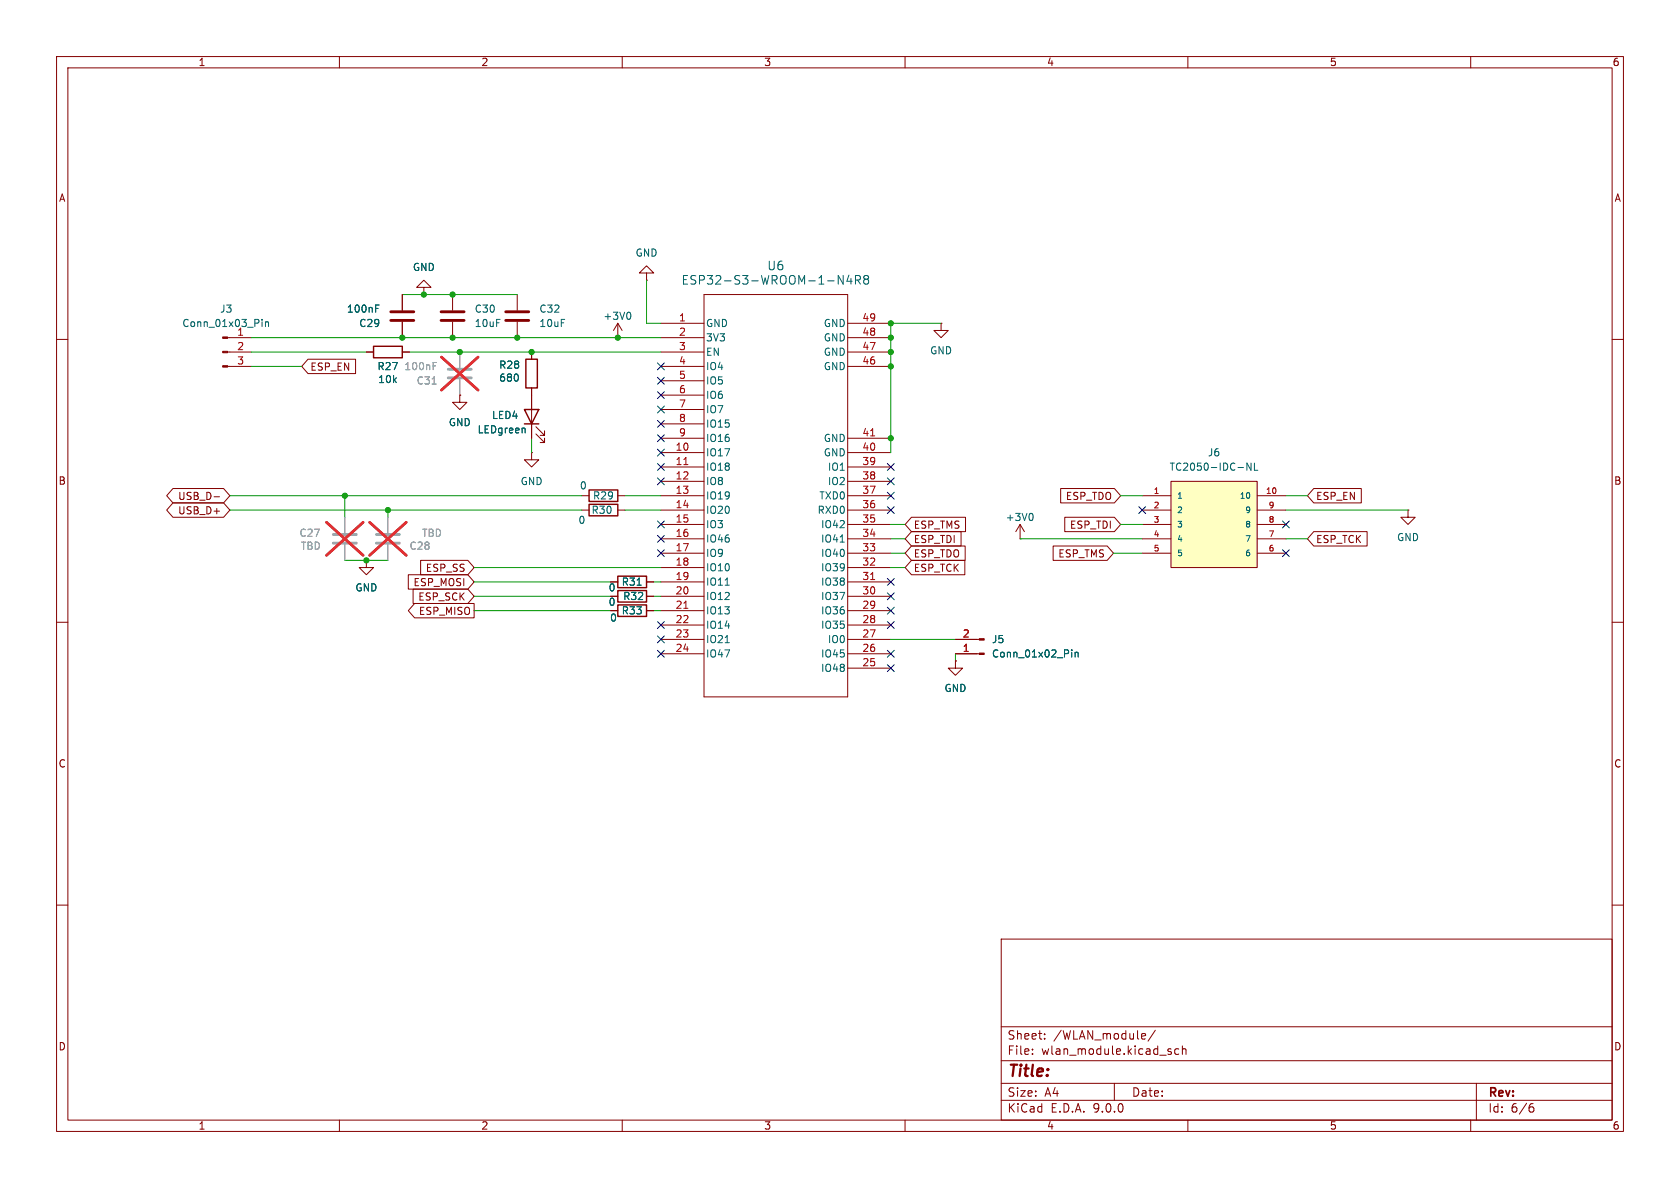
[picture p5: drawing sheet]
<svg xmlns="http://www.w3.org/2000/svg" width="297mm" height="210mm" viewBox="0 0 297 210" stroke-linecap="round" stroke-linejoin="round" font-family="sans-serif">
<g fill="none" stroke="#840000" stroke-width=".18">
<path d="M10 10h277v190h-277zM12 12h273v186h-273zM60 10v2M110 10v2M160 10v2M210 10v2M260 10v2M74.9 50.8h1.3l-1.3-1.3-1.2 1.3h1.2v1.3M74.9 52.1h.1M91.4 52.1v2.8M91.4 56.9v2.8M109.2 59.7h.1"/>
<path d="M109.2 57.2l-.7 1.2M109.2 57.2l.8 1.2M109.2 57.2v2.5M10 60h2M64.8 62.2h1.2M71.1 62.2h1.3M81.3 69.9v1.2h1.2l-1.2 1.3-1.3-1.3h1.3M81.3 69.9h.1M285 60h2M94 80v1.3h1.2l-1.2 1.3-1.3-1.3h1.3M94 80h.1M102.9 87.6h1.2"/>
<path d="M102.9 90.2h1.2M109.2 87.6h1.3M109.2 90.2h1.3M248.9 90.2v1.2h1.3l-1.3 1.3-1.3-1.3h1.3M248.9 90.2h.1M10 110h2M107.9 105.4h1.3M114.3 105.4h1.3M285 110h2M10 160h2M177 166h108v32h-108zM285 160h2"/>
<path d="M60 198v2M110 198v2M160 198v2M177 194.5h108M177 191.5h108M177 187.5h108M177 181.5h108M182.5 186.3v.1M182.5 185.5v.1M184.7 183.6v.1M184.7 182.8v.1M197 191.5v3"/>
<path d="M202 182.7l.5 .1v.3l-.7 .1M202.5 183.6l-.5 .1M204.2 182.1l-1.2 2M206.7 185.9l.3 .1 .1 .2-.2 .2h-.3M206.7 185.4l.3 .1M208.4 185.5l-.4-.1-.3 .3v.4l.1 .2h.6M209 185.5l.2-.1 .4 .1 .1 .9M209 184.9v1.5M210 198v2M260 198v2M261 191.5v6.5M270.6 195.7h.4l.2 .3-.1 .5-.5 .1"/>
<path d="M271 195.1l-.4 .1"/>
</g>
<path d="M66 61.2h5.1v2h-5.1zM104.1 86.6h5.1v2h-5.1zM104.1 89.2h5.1v2h-5.1zM109.2 104.4h5.1v2h-5.1z" fill="none" stroke="#840000" stroke-width=".25"/>
<path d="M79.2 66.8h4.1M79.2 65.3h4.1" fill="none" stroke="#a1a1a1" stroke-width=".51"/>
<path d="M81.3 62.2v2.8M81.3 67.1v2.8" fill="none" stroke="#a1a1a1" stroke-width=".18"/>
<path d="M76.4 67.9h.7M76.6 64.7h.4M76.6 64.1h.6" fill="none" stroke="#989898" stroke-width=".18"/>
<path d="M78 63.1l6.5 5.9M84.5 63.1l-6.5 5.9" fill="none" stroke="#e12e31" stroke-width=".46"/>
<path d="M89.4 55.1h4.1M89.4 56.6h4.1" fill="none" stroke="#840000" stroke-width=".51"/>
<path d="M111.2 55.2a.79 .79 0 0 1 0 1.3" fill="none" stroke="#006464" stroke-width=".18"/>
<path d="M207 85.1h15.2v15.2h-15.2z" fill="#ffffc2"/>
<g fill="none" stroke="#840000" stroke-width=".18">
<path d="M40.2 59.7h4.2M71.1 52.1v2.8M71.1 56.9v2.8M74.9 52.1h.1M80 52.1v2.8M80 56.9v2.8M114.3 48.3h1.3l-1.3-1.3-1.3 1.3h1.3v1.2M114.3 49.5h.1M116.8 57.2h7.7M116.8 59.7h7.7M124.5 52.1h25.4v71.1h-25.4zM149.9 57.2h7.6"/>
<path d="M149.9 59.7h7.6M166.4 57.2v1.2h1.2l-1.2 1.3-1.3-1.3h1.3M166.4 57.2h.1M40.2 62.2h4.2M40.2 64.8h4.2M54.5 63.5h8.4v2.5h-8.4l-1.2-1.2zM64.8 62.2h1.2M71.1 62.2h1.3M81.3 69.9h.1M94 62.2v1.3M94 68.6v8.9M94.7 76.7l1.6 1.5v-.7v.7h-.8"/>
<path d="M94.7 75.4l1.6 1.6v-.8v.8h-.8M116.8 62.2h7.7M116.8 64.8h7.7M116.8 67.3h7.7M116.8 69.9h7.7M116.8 72.4h7.7M116.8 74.9h7.7M116.8 77.5h7.7M149.9 62.2h7.6M149.9 64.8h7.6M149.9 77.5h7.6M30.6 86.4h8.9l1.1 1.2-1.1 1.3h-8.9l-1.1-1.3z"/>
<path d="M30.6 88.9h8.9l1.1 1.3-1.1 1.2h-8.9l-1.1-1.2zM37.8 87.8h1M64.8 99.1v1.2h1.2l-1.2 1.3-1.3-1.3h1.3M64.8 99.1h.1M74.4 99.1h8.3l1.1 1.2-1.1 1.3h-8.3zM116.8 87.6h7.7M116.8 90.2h7.7M116.8 92.7h7.7M116.8 95.3h7.7M116.8 97.8h7.7M116.8 80h7.7M116.8 82.6h7.7"/>
<path d="M116.8 85.1h7.7M149.9 87.6h7.6M149.9 90.2h7.6M149.9 92.7h7.6M149.9 95.3h7.6M149.9 97.8h7.6M149.9 80h7.6M149.9 82.6h7.6M149.9 85.1h7.6M161.1 91.4h9.6v2.6h-9.6l-1.1-1.3zM161.1 94h8.8v2.5h-8.8l-1.1-1.2zM161.1 99.1h9.5v2.5h-9.5l-1.1-1.3z"/>
<path d="M161.1 96.5h9.5v2.6h-9.5l-1.1-1.3zM180.3 95.3h.1M180.3 92.7l-.7 1.3M180.3 92.7l.8 1.3M180.3 92.7v2.6M186.2 96.5h9.5l1.1 1.3-1.1 1.3h-9.5zM187.5 86.4h9.5l1.1 1.2-1.1 1.3h-9.5zM188.2 91.4h8.8l1.1 1.3-1.1 1.3h-8.8zM201.9 87.6h5.1M201.9 90.2h5.1M201.9 92.7h5.1M201.9 95.3h5.1"/>
<path d="M201.9 97.8h5.1M207 85.1h15.2v15.2h-15.2zM222.2 87.6h5.1M222.2 90.2h5.1M222.2 92.7h5.1M222.2 95.3h5.1M222.2 97.8h5.1M232.3 94h9.4v2.5h-9.4l-1.2-1.2zM232.3 86.4h8.4v2.5h-8.4l-1.2-1.3zM72.2 101.6h10.5l1.1 1.3-1.1 1.2h-10.5zM73 104.1h9.7l1.1 1.3-1.1 1.3h-9.7zM73.3 106.7h10.5v2.5h-10.5l-1.1-1.2z"/>
<path d="M107.9 102.9h1.3M107.9 105.4h1.3M107.9 108h1.3M114.3 102.9h1.3M114.3 105.4h1.3M114.3 108h1.3M116.8 100.3h7.7M116.8 102.9h7.7M116.8 105.4h7.7M116.8 108h7.7M116.8 110.5h7.7M116.8 113h7.7"/>
<path d="M116.8 115.6h7.7M149.9 100.3h7.6M149.9 102.9h7.6M149.9 105.4h7.6M149.9 108h7.6M149.9 110.5h7.6M149.9 113h7.6M149.9 115.6h7.6M149.9 118.1h7.6M168.9 116.8v1.3h1.3l-1.3 1.3-1.3-1.3h1.3M168.9 116.8h.1M168.9 113h4.2"/>
<path d="M168.9 115.6h4.2"/>
</g>
<g fill="none" stroke="#006464" stroke-width=".18">
<path d="M46.3 56.5v.1M46.3 56.9v.8M46.9 56.9v.8M46.9 57l.2-.1h.3l.1 .8M66.4 54.5h.4M66.4 53.9h.6M148.2 48.7l.9 1.5v-1.5M150.1 48.6l-.4 1.1h1M150.4 49.2v1M151.2 49.5l.8-.1 .1-.2-.1-.4-.2-.1h-.6v1.5M151.6 49.5l.5 .7M153 49.4l-.3-.3 .3-.4h.3l.3 .3-.3 .4"/>
<path d="M153 49.4l-.3 .2 .1 .5 .2 .1h.4l.2-.3-.1-.4-.2-.1M153 49.4h.3M92.8 75.7v.8M148.5 95.8h.8M182.3 90.7a.79 .79 0 0 1 0 1.3M221.2 81.9v1.2l-.8-1.2v1.2M221.8 81.9v1.2h.6M112.6 103.4h.8M128.2 103.4h.7M128.2 113.6h.7M189.5 114.9v.1M189.5 115.3v.8"/>
<path d="M190.1 115.3v.8M190.1 115.4l.1-.1 .4 .1v.7"/>
</g>
<path d="M69.1 55.1h4.1M69.1 56.6h4.1M78 55.1h4M78 56.6h4" fill="none" stroke="#840000" stroke-width=".51"/>
<path d="M92.7 72.4h2.5l-1.2 2.5zM92.7 74.9h2.5M93 63.5h2v5.1h-2zM109.2 101.9h5.1v2h-5.1zM109.2 106.9h5.1v2.1h-5.1z" fill="none" stroke="#840000" stroke-width=".25"/>
<path d="M58.9 96h4.1M58.9 94.5h4.1M66.5 96h4.1M66.5 94.5h4.1" fill="none" stroke="#a1a1a1" stroke-width=".51"/>
<path d="M81.3 62.2v2.8M81.3 67.1v2.8M61 91.4v2.8M61 96.3v2.8M68.6 91.4v2.8M68.6 96.3v2.8" fill="none" stroke="#a1a1a1" stroke-width=".18"/>
<path d="M78 63.1l6.5 5.9M84.5 63.1l-6.5 5.9M57.7 92.3l6.5 5.9M64.2 92.3l-6.5 5.9M65.3 92.3l6.5 5.9M71.8 92.3l-6.5 5.9" fill="none" stroke="#e12e31" stroke-width=".46"/>
<path d="M153.9 77.1h.7M120.9 82.1h.7M120.9 107.5h.7M153.9 102.5h.7" fill="none" stroke="#a90000" stroke-width=".18"/>
<g fill="#840000" stroke="#840000" stroke-width=".18">
<path d="M173.1 115.4h.9v.3h-.9z"/>
<path d="M173.1 112.9h.9v.3h-.9z"/>
<path d="M39.4 59.6h.8v.2h-.8z"/>
<path d="M39.4 62.1h.8v.3h-.8z"/>
<path d="M39.4 64.6h.8v.3h-.8z"/>
</g>
<g fill="none" stroke="#009600" stroke-width=".18">
<path d="M44.4 59.7h72.4M71.1 52.1h20.3M114.3 49.5v7.7h2.5M166.4 57.2h-8.9v22.8M44.4 62.2h20.4M44.4 64.8h8.9M72.4 62.2h44.4M94 77.5v2.5M40.6 87.6h62.3M40.6 90.2h62.3M61 87.6v3.8M61 99.1h7.6"/>
<path d="M68.6 90.2v1.2M110.5 87.6h6.3M110.5 90.2h6.3M157.5 97.8h2.5M157.5 95.3h2.5M157.5 92.7h2.5M180.3 95.3h21.6M196.8 97.8h5.1M198.1 87.6h3.8M198.1 92.7h3.8M227.3 87.6h3.8M227.3 90.2h21.6"/>
<path d="M227.3 95.3h3.8M83.8 102.9h24.1M83.8 105.4h24.1M83.8 108h24.1M83.8 100.3h33M115.6 102.9h1.2M115.6 105.4h1.2M115.6 108h1.2M157.5 100.3h2.5M157.5 113h11.4M168.9 115.6v1.2"/>
</g>
<g fill="none" stroke="#000084" stroke-width=".18">
<path d="M116.2 66.7l1.2 1.2M116.2 69.2l1.2 1.3M116.2 71.8l1.2 1.2M116.2 74.3l1.2 1.2M116.2 76.9l1.2 1.2M116.2 79.4l1.2 1.2M116.2 64.2l1.2 1.2M117.4 66.7l-1.2 1.2M117.4 69.2l-1.2 1.3M117.4 71.8l-1.2 1.2M117.4 74.3l-1.2 1.2M117.4 76.9l-1.2 1.2"/>
<path d="M117.4 79.4l-1.2 1.2M117.4 64.2l-1.2 1.2M116.2 84.5l1.2 1.2M116.2 81.9l1.2 1.3M116.2 92.1l1.2 1.2M116.2 94.6l1.2 1.3M116.2 97.2l1.2 1.2M117.4 84.5l-1.2 1.2M117.4 81.9l-1.2 1.3M117.4 92.1l-1.2 1.2M117.4 94.6l-1.2 1.3M117.4 97.2l-1.2 1.2"/>
<path d="M156.9 81.9l1.2 1.3M156.9 87l1.2 1.2M156.9 84.5l1.2 1.2M156.9 89.6l1.2 1.2M158.1 81.9l-1.2 1.3M158.1 87l-1.2 1.2M158.1 84.5l-1.2 1.2M158.1 89.6l-1.2 1.2M201.3 89.6l1.2 1.2M202.5 89.6l-1.2 1.2M226.7 97.2l1.2 1.2M226.7 92.1l1.2 1.2"/>
<path d="M227.9 97.2l-1.2 1.2M227.9 92.1l-1.2 1.2M116.2 115l1.2 1.2M116.2 112.4l1.2 1.2M116.2 109.9l1.2 1.2M117.4 115l-1.2 1.2M117.4 112.4l-1.2 1.2M117.4 109.9l-1.2 1.2M156.9 117.5l1.2 1.2M156.9 107.3l1.2 1.3M156.9 104.8l1.2 1.2M156.9 109.9l1.2 1.2"/>
<path d="M156.9 102.3l1.2 1.2M156.9 115l1.2 1.2M158.1 117.5l-1.2 1.2M158.1 107.3l-1.2 1.3M158.1 104.8l-1.2 1.2M158.1 109.9l-1.2 1.2M158.1 102.3l-1.2 1.2M158.1 115l-1.2 1.2"/>
</g>
<path d="M76.4 67.9h.7M76.6 64.7h.4M76.6 64.1h.6" fill="none" stroke="#989898" stroke-width=".18"/>
<g fill="#009600" stroke="#009600" stroke-width=".18">
<circle cx="157.5" cy="62.2" r=".46"/>
<circle cx="157.5" cy="64.8" r=".46"/>
<circle cx="157.5" cy="57.2" r=".46"/>
<circle cx="157.5" cy="59.7" r=".46"/>
<circle cx="109.2" cy="59.7" r=".46"/>
<circle cx="80" cy="59.7" r=".46"/>
<circle cx="80" cy="52.1" r=".46"/>
<circle cx="61" cy="87.6" r=".46"/>
<circle cx="94" cy="62.2" r=".46"/>
<circle cx="91.4" cy="59.7" r=".46"/>
<circle cx="81.3" cy="62.2" r=".46"/>
<circle cx="74.9" cy="52.1" r=".46"/>
<circle cx="71.1" cy="59.7" r=".46"/>
<circle cx="64.8" cy="99.1" r=".46"/>
<circle cx="68.6" cy="90.2" r=".46"/>
<circle cx="157.5" cy="77.5" r=".46"/>
</g>
<text font-size="2.8" fill="#840000" x="178" y="190.9">Title:</text>
<g font-size="2.1" fill="#006464">
<text x="135.6" y="48">U6</text>
<text x="120.4" y="50.5">ESP32-S3-WROOM-1-N4R8</text>
</g>
<g font-size="2.1" fill="#840000">
<text x="178" y="184">Sheet:</text>
<text x="186.2" y="184">/WLAN_module/</text>
<text x="178" y="186.7">File:</text>
<text x="184.1" y="186.7">wlan_module.kicad_sch</text>
<text x="178" y="196.9">KiCad</text>
<text x="178" y="194.1">Size:</text>
<text x="184.7" y="194.1">A4</text>
<text x="185.7" y="196.9">E.D.A.</text>
<text x="193.3" y="196.9">9.0.0</text>
<text x="200" y="194.1">Date:</text>
<text x="263" y="194.3">Rev:</text>
<text x="263" y="196.9">Id:</text>
<text x="267.1" y="196.9">6/6</text>
</g>
<g font-size="1.8" fill="#840000">
<text x="35" y="11.9">1</text>
<text x="85" y="11.9">2</text>
<text x="135" y="11.9">3</text>
<text x="185" y="11.9">4</text>
<text x="235" y="11.9">5</text>
<text x="285" y="11.9">6</text>
<text x="10.3" y="35.9">A</text>
<text x="285.3" y="35.9">A</text>
<text x="54.8" y="65.7">ESP_EN</text>
<text x="10.3" y="85.9">B</text>
<text x="31.4" y="88.6">USB_D-</text>
<text x="188.3" y="88.6">ESP_TDO</text>
<text x="232.6" y="88.6">ESP_EN</text>
<text x="285.3" y="85.9">B</text>
<text x="31.4" y="91.1">USB_D+</text>
<text x="161.4" y="93.7">ESP_TMS</text>
<text x="189" y="93.7">ESP_TDI</text>
<text x="75.2" y="101.3">ESP_SS</text>
<text x="161.4" y="96.2">ESP_TDI</text>
<text x="161.4" y="101.3">ESP_TCK</text>
<text x="161.4" y="98.7">ESP_TDO</text>
<text x="187" y="98.7">ESP_TMS</text>
<text x="232.6" y="96.2">ESP_TCK</text>
<text x="73" y="103.8">ESP_MOSI</text>
<text x="73.8" y="106.4">ESP_SCK</text>
<text x="73.9" y="108.9">ESP_MISO</text>
<text x="10.3" y="135.9">C</text>
<text x="285.3" y="135.9">C</text>
<text x="10.3" y="185.9">D</text>
<text x="285.3" y="185.9">D</text>
<text x="35" y="199.9">1</text>
<text x="85" y="199.9">2</text>
<text x="135" y="199.9">3</text>
<text x="185" y="199.9">4</text>
<text x="235" y="199.9">5</text>
<text x="285" y="199.9">6</text>
</g>
<g font-size="1.8" fill="#006464">
<text x="112.3" y="45.6">GND</text>
<text x="72.9" y="48.1">GND</text>
<text x="32.1" y="58">Conn_01x03_Pin</text>
<text x="38.8" y="55.5">J3</text>
<text x="41.8" y="59.4">1</text>
<text x="61.2" y="55.5">100nF</text>
<text x="63.4" y="58">C29</text>
<text x="83.8" y="55.5">C30</text>
<text x="83.8" y="58">10uF</text>
<text x="95.3" y="55.5">C32</text>
<text x="95.3" y="58">10uF</text>
<text x="106.6" y="56.7">+3V0</text>
<text x="124.7" y="58">GND</text>
<text x="145.5" y="58">GND</text>
<text x="66.6" y="65.6">R27</text>
<text x="88.1" y="65.4">R28</text>
<text x="124.7" y="60.6">3V3</text>
<text x="124.7" y="63.1">EN</text>
<text x="124.7" y="65.6">IO4</text>
<text x="145.5" y="60.6">GND</text>
<text x="145.5" y="63.1">GND</text>
<text x="145.5" y="65.6">GND</text>
<text x="164.3" y="62.8">GND</text>
<text x="66.8" y="67.9">10k</text>
<text x="88.1" y="67.7">680</text>
<text x="124.7" y="68.2">IO5</text>
<text x="124.7" y="70.7">IO6</text>
<text x="79.2" y="75.5">GND</text>
<text x="84.3" y="76.8">LEDgreen</text>
<text x="86.9" y="74.3">LED4</text>
<text x="124.7" y="73.3">IO7</text>
<text x="124.7" y="75.8">IO15</text>
<text x="124.7" y="78.3">IO16</text>
<text x="124.7" y="80.9">IO17</text>
<text x="124.7" y="83.4">IO18</text>
<text x="145.5" y="78.3">GND</text>
<text x="145.5" y="80.9">GND</text>
<text x="146.3" y="83.4">IO1</text>
<text x="206.7" y="83.4">TC2050-IDC-NL</text>
<text x="213.4" y="80.9">J6</text>
<text x="91.9" y="86">GND</text>
<text x="102.4" y="86.7">0</text>
<text x="104.7" y="88.5">R29</text>
<text x="124.7" y="86">IO8</text>
<text x="124.7" y="88.5">IO19</text>
<text x="144.7" y="88.5">TXD0</text>
<text x="146.3" y="86">IO2</text>
<text x="102.2" y="92.8">0</text>
<text x="104.5" y="91">R30</text>
<text x="124.7" y="91">IO20</text>
<text x="124.7" y="93.6">IO3</text>
<text x="144.4" y="91">RXD0</text>
<text x="145" y="93.6">IO42</text>
<text x="177.7" y="92.3">+3V0</text>
<text x="246.9" y="95.9">GND</text>
<text x="124.7" y="96.1">IO46</text>
<text x="124.7" y="98.7">IO9</text>
<text x="124.7" y="101.2">IO10</text>
<text x="145" y="96.1">IO41</text>
<text x="145" y="98.7">IO40</text>
<text x="145" y="101.2">IO39</text>
<text x="62.7" y="104.7">GND</text>
<text x="107.5" y="107.3">0</text>
<text x="107.5" y="104.7">0</text>
<text x="109.8" y="103.7">R31</text>
<text x="110.1" y="106.3">R32</text>
<text x="124.7" y="103.7">IO11</text>
<text x="124.7" y="106.3">IO12</text>
<text x="145" y="103.7">IO38</text>
<text x="145" y="106.3">IO37</text>
<text x="107.8" y="110.1">0</text>
<text x="109.8" y="108.8">R33</text>
<text x="124.7" y="108.8">IO13</text>
<text x="124.7" y="111.4">IO14</text>
<text x="124.7" y="113.9">IO21</text>
<text x="145" y="108.8">IO36</text>
<text x="145" y="111.4">IO35</text>
<text x="146.3" y="113.9">IO0</text>
<text x="175.3" y="113.9">J5</text>
<text x="124.7" y="116.4">IO47</text>
<text x="145" y="116.4">IO45</text>
<text x="145" y="119">IO48</text>
<text x="175.3" y="116.4">Conn_01x02_Pin</text>
<text x="166.9" y="122.5">GND</text>
</g>
<g font-size="1.8" fill="#a90000">
<text x="119.9" y="56.9">1</text>
<text x="119.9" y="59.4">2</text>
<text x="152.4" y="56.9">49</text>
<text x="152.4" y="59.4">48</text>
<text x="41.8" y="62">2</text>
<text x="41.8" y="64.5">3</text>
<text x="119.9" y="62">3</text>
<text x="119.9" y="64.5">4</text>
<text x="152.4" y="62">47</text>
<text x="152.4" y="64.5">46</text>
<text x="119.9" y="67.1">5</text>
<text x="119.9" y="69.6">6</text>
<text x="119.9" y="72.1">7</text>
<text x="119.9" y="74.7">8</text>
<text x="119.9" y="77.2">9</text>
<text x="152.4" y="77.2">41</text>
<text x="119.3" y="79.8">10</text>
<text x="119.3" y="82.3">11</text>
<text x="152.4" y="79.8">40</text>
<text x="152.4" y="82.3">39</text>
<text x="119.3" y="84.8">12</text>
<text x="119.3" y="87.4">13</text>
<text x="119.3" y="89.9">14</text>
<text x="152.4" y="84.8">38</text>
<text x="152.4" y="87.4">37</text>
<text x="152.4" y="89.9">36</text>
<text x="119.3" y="92.5">15</text>
<text x="119.3" y="95">16</text>
<text x="152.4" y="92.5">35</text>
<text x="152.4" y="95">34</text>
<text x="119.3" y="97.5">17</text>
<text x="119.3" y="100.1">18</text>
<text x="152.4" y="97.5">33</text>
<text x="152.4" y="100.1">32</text>
<text x="119.3" y="102.6">19</text>
<text x="119.3" y="105.2">20</text>
<text x="119.3" y="107.7">21</text>
<text x="152.4" y="102.6">31</text>
<text x="152.4" y="105.2">30</text>
<text x="152.4" y="107.7">29</text>
<text x="119.3" y="110.2">22</text>
<text x="119.3" y="112.8">23</text>
<text x="152.4" y="110.2">28</text>
<text x="152.4" y="112.8">27</text>
<text x="170.1" y="112.8">2</text>
<text x="119.3" y="115.3">24</text>
<text x="152.4" y="115.3">26</text>
<text x="152.4" y="117.9">25</text>
<text x="170.1" y="115.3">1</text>
</g>
<g font-size="1.8" fill="#989898">
<text x="71.4" y="65.6">100nF</text>
<text x="73.6" y="68.2">C31</text>
<text x="52.8" y="95.1">C27</text>
<text x="74.5" y="95.1">TBD</text>
<text x="53.1" y="97.4">TBD</text>
<text x="72.3" y="97.4">C28</text>
</g>
<g font-size="1.4" fill="#a90000">
<text x="203.9" y="87.4">1</text>
<text x="203.9" y="89.9">2</text>
<text x="223.7" y="87.4">10</text>
<text x="224.2" y="89.9">9</text>
<text x="203.9" y="92.5">3</text>
<text x="203.9" y="95">4</text>
<text x="224.2" y="92.5">8</text>
<text x="224.2" y="95">7</text>
<text x="203.9" y="97.5">5</text>
<text x="224.2" y="97.5">6</text>
</g>
<g font-size="1.4" fill="#006464">
<text x="208" y="88.4">1</text>
<text x="219" y="88.4">10</text>
<text x="208" y="90.9">2</text>
<text x="208" y="93.4">3</text>
<text x="208" y="96">4</text>
<text x="220" y="90.9">9</text>
<text x="220" y="93.4">8</text>
<text x="220" y="96">7</text>
<text x="208" y="98.5">5</text>
<text x="220" y="98.5">6</text>
</g>
</svg>
